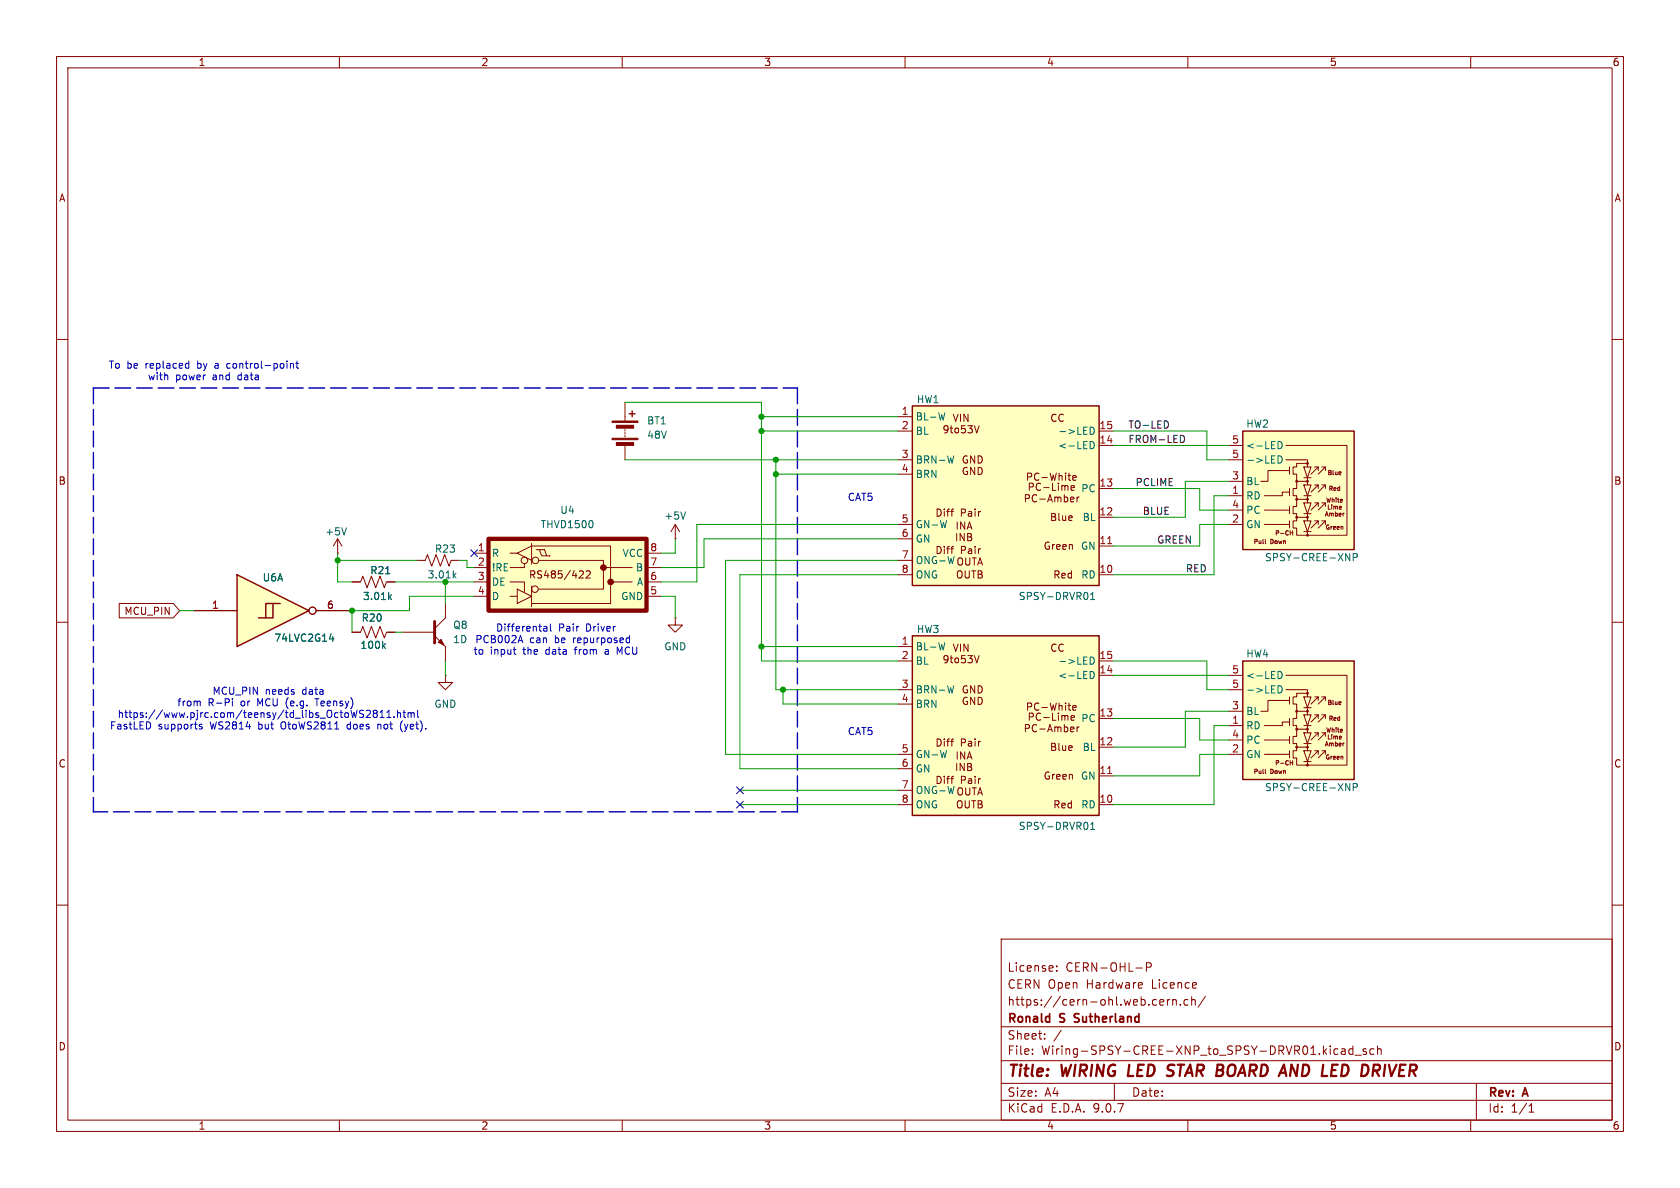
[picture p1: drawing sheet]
<svg xmlns="http://www.w3.org/2000/svg" width="297mm" height="210mm" viewBox="0 0 297 210" stroke-linecap="round" stroke-linejoin="round" font-family="sans-serif">
<g fill="none" stroke="#840000" stroke-width=".18">
<path d="M10 10h277v190h-277zM12 12h273v186h-273zM60 10v2M110 10v2M160 10v2M210 10v2M260 10v2M10 60h2M285 60h2M10 110h2M62.2 102.9h1.6l.3-1 .8 2 .8-2 .7 2 .8-2 .7 2 .4-1h1.5M62.2 111.8h1.6l.3-1.1 .8 2.1 .8-2.1 .7 2.1 .8-2.1 .7 2.1 .4-1h1.5"/>
<path d="M285 110h2M10 160h2M177 166h108v32h-108zM186.8 171.6v.1M186.8 170.8v.1M201.7 173.7l.3 .4-.8 .1M201.9 174.6l-.2 .1M202.7 171l.7-.1 .1-.2v-.4l-.3-.1h-.5v1.5M205 177.2l.7-.1v-.3l-.5-.1-.2 .2 .1 .7h.6M206.4 176.7v1M206.8 176.7l-.3 .1-.1 .2M207.3 176.8l.2-.1 .4 .1 .1 .9"/>
<path d="M207.3 176.7v1M208.7 177.6v.1M210 176.8l-.4-.1-.3 .3v.4l.2 .2h.5M210.7 176.8l.2-.1 .3 .1 .1 .9M210.7 176.2v1.5M213.1 176.1l-1.3 2M285 160h2M60 198v2M110 198v2M160 198v2M177 194.5h108M177 191.5h108"/>
<path d="M177 187.5h108M177 181.5h108M182.5 186.3v.1M182.5 185.5v.1M184.7 183.6v.1M184.7 182.8v.1M187.6 182.1l-1.3 2M197 191.5v3M210 198v2M237.2 185.5h.5l.1 .9M237.8 185.8h-.5a.29 .29 0 0 0-.2 .3 .29 .29 0 0 0 .2 .3l.5-.1M239.2 185.5l-.5-.1-.2 .3v.4l.1 .2h.6"/>
<path d="M239.2 184.9v1.5M239.5 186.5h1.2M241.5 185.5l-.3-.1-.2 .2v.2l.5 .2v.3h-.5M242.9 185.5l-.4-.1-.3 .3v.4l.1 .2h.6M243.5 185.5l.2-.1 .4 .1 .1 .9M243.5 184.9v1.5M260 198v2M261 191.5v6.5M270.3 196.6h.9M270.3 195.5l.4-.4v1.5"/>
</g>
<path d="M199.6 188.2l-.2 2h.9M206.8 189.2l.5 .2M206.9 188.2h.5M207.3 190l-.3 .2h-.5M244.9 188.2l-.3 2" fill="none" stroke="#840000" stroke-width=".4"/>
<path d="M190 179.3v.5M189.9 180.6l.2 .1" fill="none" stroke="#840000" stroke-width=".3"/>
<path d="M67.8 114.1l.3 .5M68.1 113.8l-.5 .5M68.2 101.4h.7M68.8 105.5l.4 .5M69.2 105.1l-.5 .5" fill="none" stroke="#006464" stroke-width=".18"/>
<path d="M86.4 95.3h27.9v12.7h-27.9z" fill="#ffffc2"/>
<g fill="none" stroke="#840000" stroke-width=".18">
<path d="M83.8 97.8h2.6M90.2 97.8h1.2M91.4 97.8l2.6-1.3v2.6zM92.7 99.7v.6h-2.5M94 96.1v.4h13.9v10.2h-13.9M94 99.1v.6M94.8 97.2h1.4M95.2 99.1h11.5v5h-11.5M95.4 97.2l.3 1M95.8 98.3h1.4M96.3 97.2l.3 1M114.3 97.8h2.5"/>
<path d="M119.4 95.3h.1M119.4 92.7l-.8 1.3M119.4 92.7l.7 1.3M119.4 92.7v2.6M71.1 111.8h5.7M76.8 112.4l1.9 1.9v2.5M78.7 119.4v1.3h1.3l-1.3 1.2-1.2-1.2h1.2M78.7 119.4h.1M78.7 106.7v2.5l-1.9 1.9M83.8 105.4h2.6M83.8 100.3h2.6M83.8 102.9h2.6"/>
<path d="M90.2 102.9h2.5v1.8M90.2 105.4h1.2M91.4 104.1l2.6 1.3-2.6 1.3zM94 103.6v3.6M102.4 101l.5-.1 .2 .4-.7 .9h.7M103.6 101l.5-.1 .3 .4-.8 .9h.8M106.7 100.3h5.1M107.9 102.9h3.9M114.3 105.4h2.5M114.3 100.3h2.5M114.3 102.9h2.5"/>
<circle cx="92.7" cy="99.1" r=".58"/>
<circle cx="94.7" cy="99.1" r=".58"/>
<circle cx="94.6" cy="104.2" r=".58"/>
</g>
<path d="M86.4 95.3h27.9v12.7h-27.9z" fill="none" stroke="#840000" stroke-width=".76"/>
<g fill="#840000" stroke="#840000" stroke-width=".18">
<path d="M77.5 113.5l.5-.5 .5 1z"/>
<circle cx="106.7" cy="100.3" r=".5"/>
<circle cx="107.9" cy="102.9" r=".5"/>
</g>
<path d="M104.8 92.3v.7M121.2 90.5l-.4 1.3" fill="none" stroke="#006464" stroke-width=".18"/>
<path d="M76.8 109.9v3.8" fill="none" stroke="#840000" stroke-width=".51"/>
<path d="M219.7 76.2h19.7v21h-19.7z" fill="#ffffc2"/>
<g fill="none" stroke="#840000" stroke-width=".25">
<path d="M111.3 73.2h1M111.8 72.6v1.1M219.7 76.2h19.7v21h-19.7z"/>
<circle cx="229.2" cy="85.1" r=".13"/>
<circle cx="229.2" cy="88.3" r=".13"/>
<circle cx="229.2" cy="91.4" r=".13"/>
<circle cx="231.1" cy="91.4" r=".13"/>
<circle cx="231.1" cy="85.1" r=".13"/>
<circle cx="231.1" cy="94.6" r=".13"/>
<circle cx="231.1" cy="81.9" r=".13"/>
<circle cx="231.1" cy="88.3" r=".13"/>
</g>
<g fill="none" stroke="#840000" stroke-width=".18">
<path d="M110.5 71.1v3.3M110.5 75.9v.3M110.5 76.5v.2M110.5 77v.2M110.5 78.7v2.6M217.2 78.7h2.5M227.3 78.7h10.8v15.9h-7v-.6M73.7 99.1h1.5l.4-1.1 .7 2.1 .8-2.1 .8 2.1 .7-2.1 .8 2.1 .4-1h1.5M217.2 87.6h2.5M217.2 90.2h2.5M217.2 92.7h2.5M217.2 81.3h2.5"/>
<path d="M217.2 85.1h2.5M223.5 90.2h4.5M223.5 92.7h4.5M223.7 95.3v.7l.1 .1M227.3 81.3h3.8v1.3M228 83.2h-3.8v1.9h-1.3M228 87h-1.3v.6h-3.2M228 82.6v1.2M228 86.4v1.2M228 89.5v1.3M228 92.1v1.2M228.1 94.2h.4"/>
<path d="M228.5 93.8v.8M229.2 85.1v1.3h-.6v1.2h.6v.7h1.9M229.2 88.3v1.2h-.6v1.3h.6v.6h1.9M229.2 91.4v.7h-.6v1.2h.6v1.3h1.9M230.5 82.6h1.3l-.7 1.9zM230.5 85.7h1.3l-.7 1.9zM230.5 88.9h1.3l-.7 1.9zM230.5 92.1h1.3l-.7 1.9zM230.5 84.5h1.3M230.5 87.6h1.3M230.5 90.8h1.3M230.5 94h1.3"/>
<path d="M231.1 81.9h-1.9v.7h-.6v1.2h.6v1.3h1.9M231.1 87.6h.1M231.1 84.5v1.2M231.1 87.6v1.3M231.1 90.8v1.3M232.4 82.6h.6M232.4 85.7h.6M232.4 88.9h.6M232.4 92.1h.6M233 83.2v-.6l-1.2 1.2M233 86.4v-.7l-1.2 1.3M233 89.5v-.6l-1.2 1.3"/>
<path d="M233 92.7v-.6l-1.2 1.2M233.7 82.6h.6M233.7 85.7h.6M233.7 88.9h.6M233.7 92.1h.6M234.3 91.2l.3-.7 .2 .7M234.3 83.2v-.6l-1.3 1.2M234.3 86.4v-.7l-1.3 1.3M234.3 89.5v-.6l-1.3 1.3M234.3 92.7v-.6l-1.3 1.2M234.4 91h.3M234.6 88l.2 .8 .1-.6 .1 .6 .2-.8"/>
<path d="M234.8 89.2v.8h.4M235.1 90.7v.5M235.1 90.8l.2-.1 .1 .1M235.4 90.8h.3v.4M235.4 90.8v.4M235.4 89.2v.1M235.4 89.5v.5M235.5 88v.8M235.5 88.3h.3v.5M235.8 89.5v.5M235.8 89.6l.2-.1 .1 .1M236.1 90.8l.2-.1 .1 .2v.3h-.3"/>
<path d="M236.1 90.5v.7M236.1 89.6l.3-.1 .1 .5M236.1 89.6v.4M236.2 88v.1M236.2 88.3v.5M236.5 88.3h.2M236.6 88v.7l.1 .1M236.7 91l.4-.1v-.1h-.4l.1 .4h.3M236.8 89.8l.3-.1v-.2l-.3 .1v.4h.3M237 83.4l.1 .2-.4 .1M237 88.5h.3v-.2l-.3 .1v.3h.3M237 83.9h.1"/>
<path d="M237.4 90.7v.5M237.5 90.8l-.1 .1M237.5 90.8h.1M237.6 90.7l-.1 .1M119.4 109.2v1.3h1.2l-1.2 1.3-1.3-1.3h1.3M119.4 109.2h.1"/>
</g>
<path d="M225.9 78a.64 .64 0 0 1 .8 .7 .64 .64 0 0 1-.8 .6zM225.9 80.6a.64 .64 0 0 1 .8 .6 .64 .64 0 0 1-.8 .7zM237.9 97.9l.7 1.2v-1.2M239.2 98.5h.6l.2-.2-.1-.3-.7-.1v1.2M80.3 101.7l.3 .5M80.6 101.3l-.5 .5" fill="none" stroke="#006464" stroke-width=".18"/>
<g fill="#840000" stroke="#840000" stroke-width=".18">
<path d="M108.2 74.4h4.6v.3h-4.6z"/>
<path d="M108.2 77.5h4.6v.2h-4.6z"/>
<path d="M109 75.2h3v.5h-3z"/>
<path d="M109 78.2h3v.5h-3z"/>
</g>
<g fill="#ffffc2">
<path d="M41.9 101.6l12.7 6.4-12.7 6.3z"/>
<path d="M47 106.7h2.5l-3.8 2.5h1.3z"/>
<path d="M48.3 106.7v2.5h-1.3z"/>
</g>
<path d="M41.9 101.6l12.7 6.4-12.7 6.3zM48.3 106.7v2.5h-1.3M49.5 106.7h-2.5v2.5h-1.3" fill="none" stroke="#840000" stroke-width=".25"/>
<g fill="none" stroke="#840000" stroke-width=".18">
<path d="M59.7 97.8h.1M59.7 95.3l-.8 1.2M59.7 95.3l.8 1.2M59.7 95.3v2.5M34.3 108h7.6M55.9 108h6.3"/>
<circle cx="55.2" cy="107.9" r=".63"/>
</g>
<path d="M61.3 93.3l-.5 1.3M58.2 112.9h.8M58.8 112.5v.9" fill="none" stroke="#006464" stroke-width=".18"/>
<path d="M219.7 116.8h19.7v21h-19.7z" fill="#ffffc2"/>
<g fill="none" stroke="#840000" stroke-width=".25">
<path d="M219.7 116.8h19.7v21h-19.7z"/>
<circle cx="229.2" cy="128.9" r=".13"/>
<circle cx="229.2" cy="132.1" r=".13"/>
<circle cx="229.2" cy="125.7" r=".13"/>
<circle cx="231.1" cy="132.1" r=".13"/>
<circle cx="231.1" cy="128.9" r=".13"/>
<circle cx="231.1" cy="135.3" r=".13"/>
<circle cx="231.1" cy="122.6" r=".13"/>
<circle cx="231.1" cy="125.7" r=".13"/>
</g>
<g fill="none" stroke="#840000" stroke-width=".18">
<path d="M217.2 119.4h2.5M227.3 119.4h10.8v15.9h-7v-.7M217.2 128.3h2.5M217.2 130.8h2.5M217.2 133.4h2.5M217.2 121.9h2.5M217.2 125.7h2.5M223.5 130.8h4.5M223.5 133.4h4.5M223.7 136v.6l.1 .1M227.3 121.9h3.8v1.3M228 123.8h-3.8v1.9h-1.3"/>
<path d="M228 127.6h-1.3v.7h-3.2M228 123.2v1.3M228 127v1.3M228 130.2v1.2M228 132.7v1.3M228.1 134.8h.4M228.5 134.5v.7M229.2 125.7v1.3h-.6v1.3h.6v.6h1.9M229.2 128.9v1.3h-.6v1.2h.6v.7h1.9M229.2 132.1v.6h-.6v1.3h.6v1.3h1.9M230.5 123.2h1.3l-.7 1.9zM230.5 126.4h1.3l-.7 1.9z"/>
<path d="M230.5 129.5h1.3l-.7 1.9zM230.5 132.7h1.3l-.7 1.9zM230.5 125.1h1.3M230.5 128.3h1.3M230.5 131.4h1.3M230.5 134.6h1.3M231.1 122.6h-1.9v.6h-.6v1.3h.6v1.2h1.9M231.1 128.3h.1M231.1 125.1v1.3M231.1 128.3v1.2M231.1 131.4v1.3M232.4 123.2h.6"/>
<path d="M232.4 126.4h.6M232.4 129.5h.6M232.4 132.7h.6M233 123.8v-.6l-1.2 1.3M233 127v-.6l-1.2 1.2M233 130.2v-.7l-1.2 1.3M233 133.4v-.7l-1.2 1.3M233.7 123.2h.6M233.7 126.4h.6M233.7 129.5h.6M233.7 132.7h.6M234.3 131.9l.3-.8 .2 .8"/>
<path d="M234.3 123.8v-.6l-1.3 1.3M234.3 127v-.6l-1.3 1.2M234.3 130.2v-.7l-1.3 1.3M234.3 133.4v-.7l-1.3 1.3M234.4 131.7h.3M234.6 128.7l.2 .7 .1-.5 .1 .5 .2-.7M234.8 129.9v.7h.4M235.1 131.4v.5M235.1 131.4h.2l.1 .1M235.4 131.5l.3-.1v.5M235.4 131.5v.4M235.4 129.9v.1"/>
<path d="M235.4 130.1v.5M235.5 128.7v.7M235.5 129l.3-.1v.5M235.8 130.1v.5M235.8 130.2l.2-.1 .1 .1M236.1 131.4h.2l.1 .1v.3h-.3M236.1 131.1v.8M236.1 130.2h.3l.1 .4M236.1 130.2v.4M236.2 128.7h.1M236.2 128.9v.5M236.5 128.9h.2"/>
<path d="M236.6 128.7v.6l.1 .1M236.7 131.6l.4-.1v-.1l-.4 .1 .1 .3h.3M236.8 130.4l.3-.1v-.1h-.3v.4h.3M237 124l.1 .2-.4 .1M237 129.2l.3-.1v-.2l-.3 .1v.4h.3M237 124.5v.1M237.4 131.4v.5M237.6 131.4l-.2 .1"/>
</g>
<path d="M225.9 118.7a.64 .64 0 0 1 .8 .6 .64 .64 0 0 1-.8 .7zM225.9 121.2a.64 .64 0 0 1 .8 .7 .64 .64 0 0 1-.8 .6zM237.9 138.5l.7 1.3v-1.3M239.2 139.2l.6-.1 .2-.2-.1-.3-.7-.1v1.3" fill="none" stroke="#006464" stroke-width=".18"/>
<path d="M161.3 112.4h33v31.7h-33z" fill="#ffffc2"/>
<path d="M161.3 112.4h33v31.7h-33z" fill="none" stroke="#840000" stroke-width=".25"/>
<g fill="none" stroke="#840000" stroke-width=".18">
<path d="M158.7 114.3h2.6M158.7 116.8h2.6M173.1 115.9l-.4 1.3M194.3 116.8h2.5M194.3 119.4h2.5M158.7 121.9h2.6M158.7 124.5h2.6M158.7 133.4h2.6M158.7 135.9h2.6M158.7 139.7h2.6M168.1 131.1h.5M168.1 137.7h.5"/>
<path d="M168.5 130.6h.1M168.5 137.2h.1M189.3 126.9l.6-.1v-.3h-.4l-.2 .2 .1 .6h.5M189.6 125.1l.7-.1-.1-.2-.4-.1-.2 .2 .1 .6h.5M189.7 128.5l.2 .3-.6 .1M189.8 129.3l-.1 .1M190.4 128.5v.9M190.6 128.5l-.2 .3M194.3 127h2.5M194.3 132.1h2.5M194.3 137.2h2.5M158.7 142.2h2.6"/>
<path d="M194.3 142.2h2.5"/>
</g>
<path d="M167 113.6l-.3 1.3M192.7 116.1a.64 .64 0 0 1 .8 .7 .64 .64 0 0 1-.8 .6zM192.7 118.7a.64 .64 0 0 1 .8 .6 .64 .64 0 0 1-.8 .7zM167.3 132.7l-.3 1.2M168.6 121.2l-.3 1.3M192.8 146.6h.7M192.8 145.7l.4-.3v1.2" fill="none" stroke="#006464" stroke-width=".18"/>
<path d="M195.8 136.7h.7" fill="none" stroke="#a90000" stroke-width=".18"/>
<path d="M161.3 71.8h33v31.7h-33z" fill="#ffffc2"/>
<path d="M161.3 71.8h33v31.7h-33z" fill="none" stroke="#840000" stroke-width=".25"/>
<g fill="none" stroke="#840000" stroke-width=".18">
<path d="M158.7 73.7h2.6M158.7 76.2h2.6M173.1 75.3l-.4 1.2M194.3 76.2h2.5M194.3 78.7h2.5M158.7 81.3h2.6M158.7 83.8h2.6M158.7 92.7h2.6M158.7 95.3h2.6M158.7 99.1h2.6M168.1 90.4h.5M168.1 97h.5"/>
<path d="M168.5 90h.1M168.5 96.6h.1M189.3 86.3l.6-.2v-.2l-.4-.1-.2 .2 .1 .6h.5M189.6 84.5l.7-.1-.1-.3h-.4l-.2 .1 .1 .6h.5M189.7 87.9l.2 .3-.6 .1M189.8 88.7h-.1M190.4 87.9v.8M190.6 87.9l-.2 .2M194.3 86.4h2.5M194.3 91.4h2.5M194.3 96.5h2.5M21.1 106.7h9.5l1.1 1.3-1.1 1.2h-9.5z"/>
<path d="M34.3 108h7.6M55.9 108h6.3M62.2 111.8h1.3M62.2 102.9h1.3M68.6 111.8h1.2M68.6 102.9h1.2M158.7 101.6h2.6M194.3 101.6h2.5"/>
<circle cx="55.2" cy="107.9" r=".63"/>
</g>
<g fill="none" stroke="#006464" stroke-width=".18">
<path d="M167 73l-.3 1.2M192.7 75.5a.64 .64 0 0 1 .8 .6 .64 .64 0 0 1-.8 .7zM192.7 78a.64 .64 0 0 1 .8 .7 .64 .64 0 0 1-.8 .6zM167.3 92l-.3 1.3M168.6 80.6l-.3 1.3M58.2 112.9h.8M58.8 112.5v.9M67.8 114.1l.3 .5M68.1 113.8l-.5 .5M68.2 101.4h.7M68.8 105.5l.4 .5M69.2 105.1l-.5 .5"/>
<path d="M192.8 106h.7M192.8 105.1l.4-.4v1.3"/>
</g>
<path d="M195.8 96.1h.7" fill="none" stroke="#a90000" stroke-width=".18"/>
<path d="M206.3 74.5l.3 .5-.3 .6M209 77a.68 .68 0 0 1 .4 .6 .68 .68 0 0 1-.4 .6" fill="none" stroke="#0f0f0f" stroke-width=".18"/>
<path d="M16.5 68.6v74.9M16.5 68.6h124.5M141 68.6v74.9M141 143.5h-124.5" fill="none" stroke="#0000c2" stroke-width=".25" stroke-dasharray="2.8 1"/>
<g fill="none" stroke="#009600" stroke-width=".18">
<path d="M110.5 71.1h24.1v45.7h24.1M134.6 73.7h24.1M134.6 76.2h24.1M196.8 76.2h16.6v5.1h3.8M196.8 78.7h20.4M59.7 99.1h14M59.7 97.8v5.1h2.5M81.3 99.1h1.2v1.2h1.3M110.5 81.3h48.2M119.4 95.3v2.5h-2.6M137.2 81.3v40.6h21.5M137.2 83.8h21.5"/>
<path d="M158.7 99.1h-30.4v34.3h30.4M158.7 92.7h-35.5v10.2h-6.4M158.7 95.3h-34.2v5h-7.7M196.8 86.4h15.3v3.8h5.1M217.2 87.6h-2.6v14h-17.8M217.2 92.7h-5.1v3.8h-15.3M217.2 85.1h-7.7v6.3h-12.7M31.7 108h2.6M69.8 111.8h1.3M69.8 102.9h14M78.7 102.9v3.8M78.7 116.8v2.6"/>
<path d="M83.8 105.4h-11.4v2.6h-10.2v3.8M116.8 105.4h2.6v3.8M134.6 114.3h24.1M158.7 101.6h-27.9v34.3h27.9M196.8 116.8h16.6v5.1h3.8M196.8 119.4h20.4M130.8 139.7h27.9M138.4 121.9v2.6h20.3M196.8 127h15.3v3.8h5.1M217.2 133.4h-5.1v3.8h-15.3M217.2 125.7h-7.7v6.4h-12.7M217.2 128.3h-2.6v13.9h-17.8"/>
<path d="M130.8 142.2h27.9"/>
</g>
<path d="M83.2 97.2l1.2 1.2M84.4 97.2l-1.2 1.2M130.2 139.1l1.2 1.2M131.4 139.1l-1.2 1.2M130.2 141.6l1.2 1.2M131.4 141.6l-1.2 1.2" fill="none" stroke="#000084" stroke-width=".18"/>
<g fill="none" stroke="#0000c2" stroke-width=".18">
<path d="M33 64.2l.4 .1M33.4 63.8v1.3M33.4 65l-.4 .1M40.3 64.2l-.2 .3v.4l.2 .2M51.3 64.4l.2-.2 .3 .1 .1 .8M51.3 64.2v.9M52.3 64.2h.5M52.5 63.8v1.1l.3 .2M90.7 114.8h.5M91 115.6l.2 .1M91.7 113.3h.6M92 112.3l.4 1.3"/>
<path d="M96.1 111.4l.2 .2 .4-.1M96.2 110.8h.4l.1 .8M96.7 111l-.4 .1-.2 .2M97.3 110.3v1.1l.2 .2M107.1 115.2l-.2 .2 .2 .3M109.1 114.4l.4 .9M110.9 112.8h.4M111.3 112.3v1.3M111.3 113.6h-.4M35.2 123.9l.2 .2v.7M35.3 128.4l.4 .1 .1 .2-.2 .2-.4-.1M41.1 123.9v.9"/>
<path d="M61.5 128.1l-.2 .2 .2 .5M64 126.2l.3 .3-.3 .3M64.1 125.6h.2M64.8 125.7l.4-.1 .3 .3-.8 .9h.8M66.2 126.1l-.2-.2 .2-.3h.3l.2 .2-.2 .3M66.2 126.1l-.2 .2v.4l.2 .1h.4l.1-.2v-.3l-.2-.2M66.2 126.1h.3M66.8 128v.9M67.2 128l-.4 .1M67.2 126.8h.7M67.2 125.9l.3-.3v1.2M68.4 126.8h.7"/>
<path d="M68.4 125.9l.4-.3v1.2M69.7 126.7v.1M70.3 126.1l.1-.1h.4v.8M70.3 125.6v1.2M71.1 127.4a1.46 1.46 0 0 0 0 2M71.2 126h.5M71.4 125.6v1l.3 .2M72.1 126.1l.4-.1 .2 .2M72.1 126v.8M72.7 126.2l.2-.2h.3v.8M72.7 126.2v.6M73.8 125.6v1l.2 .2"/>
</g>
<g fill="#009600" stroke="#009600" stroke-width=".18">
<circle cx="137.2" cy="83.8" r=".46"/>
<circle cx="137.2" cy="81.3" r=".46"/>
<circle cx="134.6" cy="73.7" r=".46"/>
<circle cx="138.4" cy="121.9" r=".46"/>
<circle cx="134.6" cy="114.3" r=".46"/>
<circle cx="134.6" cy="76.2" r=".46"/>
<circle cx="62.2" cy="108" r=".46"/>
<circle cx="78.7" cy="102.9" r=".46"/>
<circle cx="59.7" cy="99.1" r=".46"/>
</g>
<g font-size="2.8" fill="#840000">
<text x="178" y="190.9">Title:</text>
<text x="187.7" y="190.9">WIRING</text>
<text x="200.3" y="190.9">LED</text>
<text x="208" y="190.9">STAR BOARD AND LED</text>
<text x="245.5" y="190.9">DRIVER</text>
</g>
<g font-size="2.1" fill="#840000">
<text x="178" y="172">License:</text>
<text x="188.4" y="172">CERN-OHL-P</text>
<text x="178" y="178">https://cern-ohl.web.cern.ch/</text>
<text x="178" y="175">CERN Open</text>
<text x="192.1" y="175">Hardware</text>
<text x="203.8" y="175">Licence</text>
<text x="178" y="184">Sheet:</text>
<text x="178" y="181.2">Ronald</text>
<text x="187.5" y="181.2">S</text>
<text x="190.6" y="181.2">Sutherland</text>
<text x="178" y="186.7">File:</text>
<text x="184.1" y="186.7">Wiring-SPSY-CREE-XNP_to_SPSY-DRVR01.kicad_sch</text>
<text x="178" y="196.9">KiCad</text>
<text x="178" y="194.1">Size:</text>
<text x="184.7" y="194.1">A4</text>
<text x="185.7" y="196.9">E.D.A.</text>
<text x="193.3" y="196.9">9.0.7</text>
<text x="200" y="194.1">Date:</text>
<text x="263" y="194.3">Rev:</text>
<text x="263" y="196.9">Id:</text>
<text x="267.1" y="196.9">1/1</text>
<text x="269.4" y="194.3">A</text>
</g>
<g font-size="1.8" fill="#840000">
<text x="35" y="11.9">1</text>
<text x="85" y="11.9">2</text>
<text x="135" y="11.9">3</text>
<text x="185" y="11.9">4</text>
<text x="235" y="11.9">5</text>
<text x="285" y="11.9">6</text>
<text x="10.3" y="35.9">A</text>
<text x="285.3" y="35.9">A</text>
<text x="166.5" y="76.8">9to53V</text>
<text x="168.3" y="74.8">VIN</text>
<text x="185.6" y="74.8">CC</text>
<text x="169.9" y="82.1">GND</text>
<text x="10.3" y="85.9">B</text>
<text x="169.9" y="84.2">GND</text>
<text x="180.9" y="89">PC-Amber</text>
<text x="181.3" y="85.2">PC-White</text>
<text x="181.6" y="87">PC-Lime</text>
<text x="285.3" y="85.9">B</text>
<text x="165.3" y="91.5">Diff</text>
<text x="168.7" y="95.9">INB</text>
<text x="168.8" y="93.8">INA</text>
<text x="169.8" y="91.5">Pair</text>
<text x="185.5" y="92.3">Blue</text>
<text x="169.8" y="98.1">Pair</text>
<text x="184.4" y="97.4">Green</text>
<text x="92.9" y="102.5">RS485/422</text>
<text x="168.9" y="102.5">OUTB</text>
<text x="186.1" y="102.5">Red</text>
<text x="21.9" y="108.9">MCU_PIN</text>
<text x="166.5" y="117.4">9to53V</text>
<text x="168.3" y="115.4">VIN</text>
<text x="185.6" y="115.4">CC</text>
<text x="169.9" y="122.8">GND</text>
<text x="169.9" y="124.8">GND</text>
<text x="181.3" y="125.8">PC-White</text>
<text x="180.9" y="129.6">PC-Amber</text>
<text x="181.6" y="127.6">PC-Lime</text>
<text x="10.3" y="135.9">C</text>
<text x="165.3" y="132.2">Diff</text>
<text x="168.7" y="136.5">INB</text>
<text x="168.8" y="134.5">INA</text>
<text x="169.8" y="132.2">Pair</text>
<text x="185.5" y="132.9">Blue</text>
<text x="285.3" y="135.9">C</text>
<text x="168.9" y="143.1">OUTB</text>
<text x="169.8" y="138.8">Pair</text>
<text x="184.4" y="138">Green</text>
<text x="186.1" y="143.1">Red</text>
<text x="10.3" y="185.9">D</text>
<text x="285.3" y="185.9">D</text>
<text x="35" y="199.9">1</text>
<text x="85" y="199.9">2</text>
<text x="135" y="199.9">3</text>
<text x="185" y="199.9">4</text>
<text x="235" y="199.9">5</text>
<text x="285" y="199.9">6</text>
</g>
<g font-size="1.8" fill="#0000c2">
<text x="19.1" y="65.4">To be</text>
<text x="25.8" y="65.4">replaced</text>
<text x="35.2" y="65.4">by</text>
<text x="38.4" y="65.4">a</text>
<text x="40.8" y="65.4">control-point</text>
<text x="26" y="67.4">with</text>
<text x="31" y="67.4">power</text>
<text x="37.7" y="67.4">and</text>
<text x="42.3" y="67.4">data</text>
<text x="149.8" y="88.8">CAT5</text>
<text x="83.9" y="113.9">PCB002A</text>
<text x="87.6" y="111.9">Differental</text>
<text x="93.6" y="113.9">can</text>
<text x="98.2" y="113.9">be</text>
<text x="98.7" y="111.9">Pair</text>
<text x="101.6" y="113.9">repurposed</text>
<text x="103.7" y="111.9">Driver</text>
<text x="83.6" y="115.9">to</text>
<text x="86.7" y="115.9">input</text>
<text x="92.6" y="115.9">the</text>
<text x="96.7" y="115.9">data</text>
<text x="102.1" y="115.9">from</text>
<text x="107.6" y="115.9">a</text>
<text x="109.9" y="115.9">MCU</text>
<text x="31.2" y="125.1">from</text>
<text x="36.8" y="125.1">R-Pi</text>
<text x="37.5" y="123">MCU_PIN</text>
<text x="42.7" y="125.1">or</text>
<text x="45.8" y="125.1">MCU (e.g.</text>
<text x="46.9" y="123">needs</text>
<text x="53.5" y="123">data</text>
<text x="56.5" y="125.1">Teensy)</text>
<text x="19.3" y="129.2">FastLED</text>
<text x="20.7" y="127.1">https://www.pjrc.com/teensy/td_libs_OctoWS2811.html</text>
<text x="27.9" y="129.2">supports</text>
<text x="37.3" y="129.2">WS2814</text>
<text x="45.9" y="129.2">but</text>
<text x="50.1" y="129.2">OtoWS2811</text>
<text x="62" y="129.2">does</text>
<text x="67.6" y="129.2">not</text>
<text x="71.8" y="129.2">(yet).</text>
<text x="149.8" y="130.2">CAT5</text>
</g>
<g font-size="1.8" fill="#006464">
<text x="162" y="71.5">HW1</text>
<text x="114.3" y="75.2">BT1</text>
<text x="114.3" y="77.8">48V</text>
<text x="161.8" y="74.5">BL-W</text>
<text x="161.8" y="77.1">BL</text>
<text x="187" y="77.1">-&gt;LED</text>
<text x="220.2" y="75.8">HW2</text>
<text x="161.8" y="82.1">BRN-W</text>
<text x="187" y="79.6">&lt;-LED</text>
<text x="220.2" y="79.6">&lt;-LED</text>
<text x="220.2" y="82.1">-&gt;LED</text>
<text x="161.8" y="84.7">BRN</text>
<text x="191.1" y="87.2">PC</text>
<text x="220.2" y="86">BL</text>
<text x="220.2" y="88.5">RD</text>
<text x="57.4" y="94.8">+5V</text>
<text x="95.5" y="93.6">THVD1500</text>
<text x="99" y="91">U4</text>
<text x="117.3" y="92">+5V</text>
<text x="161.8" y="93.6">GN-W</text>
<text x="191.3" y="92.3">BL</text>
<text x="220.2" y="91">PC</text>
<text x="220.2" y="93.6">GN</text>
<text x="65.4" y="101.7">R21</text>
<text x="76.8" y="97.9">R23</text>
<text x="86.9" y="98.7">R</text>
<text x="86.9" y="101.2">!RE</text>
<text x="110" y="98.7">VCC</text>
<text x="112.3" y="101.2">B</text>
<text x="161.8" y="96.1">GN</text>
<text x="161.8" y="99.9">ONG-W OUTA</text>
<text x="165.3" y="98.1">Diff</text>
<text x="191" y="97.4">GN</text>
<text x="223.5" y="99.4">SPSY-CREE-XNP</text>
<text x="46.3" y="103">U6A</text>
<text x="64.1" y="106.3">3.01k</text>
<text x="75.5" y="102.5">3.01k</text>
<text x="86.9" y="103.7">DE</text>
<text x="86.9" y="106.3">D</text>
<text x="109.7" y="106.3">GND</text>
<text x="112.5" y="103.7">A</text>
<text x="161.8" y="102.5">ONG</text>
<text x="180" y="106.3">SPSY-DRVR01</text>
<text x="191.1" y="102.5">RD</text>
<text x="48.4" y="113.6">74LVC2G14</text>
<text x="63.8" y="110.1">R20</text>
<text x="80" y="113.9">1D</text>
<text x="80" y="111.4">Q8</text>
<text x="162" y="112.1">HW3</text>
<text x="63.6" y="114.9">100k</text>
<text x="117.3" y="115.2">GND</text>
<text x="161.8" y="115.2">BL-W</text>
<text x="161.8" y="117.7">BL</text>
<text x="187" y="117.7">-&gt;LED</text>
<text x="220.2" y="116.4">HW4</text>
<text x="76.7" y="125.3">GND</text>
<text x="161.8" y="122.8">BRN-W</text>
<text x="161.8" y="125.3">BRN</text>
<text x="187" y="120.2">&lt;-LED</text>
<text x="220.2" y="120.2">&lt;-LED</text>
<text x="220.2" y="122.8">-&gt;LED</text>
<text x="191.1" y="127.9">PC</text>
<text x="220.2" y="126.6">BL</text>
<text x="220.2" y="129.1">RD</text>
<text x="220.2" y="131.7">PC</text>
<text x="161.8" y="134.2">GN-W</text>
<text x="161.8" y="136.8">GN</text>
<text x="191.3" y="132.9">BL</text>
<text x="220.2" y="134.2">GN</text>
<text x="161.8" y="140.6">ONG-W OUTA</text>
<text x="161.8" y="143.1">ONG</text>
<text x="165.3" y="138.8">Diff</text>
<text x="191" y="138">GN</text>
<text x="191.1" y="143.1">RD</text>
<text x="223.5" y="140.1">SPSY-CREE-XNP</text>
<text x="180" y="146.9">SPSY-DRVR01</text>
</g>
<g font-size="1.8" fill="#a90000">
<text x="159.3" y="73.4">1</text>
<text x="159.3" y="75.9">2</text>
<text x="194.3" y="75.9">15</text>
<text x="159.3" y="81">3</text>
<text x="159.3" y="83.6">4</text>
<text x="194.3" y="78.5">14</text>
<text x="217.7" y="78.5">5</text>
<text x="217.7" y="81">5</text>
<text x="194.3" y="86.1">13</text>
<text x="217.7" y="84.8">3</text>
<text x="217.7" y="87.4">1</text>
<text x="217.7" y="89.9">4</text>
<text x="159.3" y="92.5">5</text>
<text x="159.3" y="95">6</text>
<text x="194.3" y="91.2">12</text>
<text x="217.7" y="92.5">2</text>
<text x="84.4" y="97.5">1</text>
<text x="84.4" y="100.1">2</text>
<text x="114.9" y="97.5">8</text>
<text x="114.9" y="100.1">7</text>
<text x="159.3" y="98.8">7</text>
<text x="159.3" y="101.3">8</text>
<text x="194.3" y="96.3">11</text>
<text x="194.3" y="101.3">10</text>
<text x="37.4" y="107.7">1</text>
<text x="57.7" y="107.7">6</text>
<text x="84.4" y="102.6">3</text>
<text x="84.4" y="105.2">4</text>
<text x="114.9" y="102.6">6</text>
<text x="114.9" y="105.2">5</text>
<text x="159.3" y="114">1</text>
<text x="159.3" y="116.6">2</text>
<text x="194.3" y="116.6">15</text>
<text x="194.3" y="119.1">14</text>
<text x="217.7" y="119.1">5</text>
<text x="159.3" y="121.7">3</text>
<text x="159.3" y="124.2">4</text>
<text x="217.7" y="121.7">5</text>
<text x="217.7" y="125.5">3</text>
<text x="194.3" y="126.7">13</text>
<text x="194.3" y="131.8">12</text>
<text x="217.7" y="128">1</text>
<text x="217.7" y="130.6">4</text>
<text x="159.3" y="133.1">5</text>
<text x="159.3" y="135.6">6</text>
<text x="194.3" y="136.9">11</text>
<text x="217.7" y="133.1">2</text>
<text x="159.3" y="139.4">7</text>
<text x="159.3" y="142">8</text>
<text x="194.3" y="142">10</text>
</g>
<g font-size="1.8" fill="#0f0f0f">
<text x="199.4" y="75.9">TO-LED</text>
<text x="199.4" y="78.4">FROM-LED</text>
<text x="200.7" y="86">PCLIME</text>
<text x="201.9" y="91.1">BLUE</text>
<text x="204.5" y="96.2">GREEN</text>
<text x="209.5" y="101.3">RED</text>
</g>
<g font-size="1.1" fill="#840000">
<text x="234.6" y="84.2">Blue</text>
<text x="234.8" y="87">Red</text>
<text x="225.3" y="94.8">P-CH</text>
<text x="234.2" y="93.8">Green</text>
<text x="221.5" y="96.4">Pull</text>
<text x="224.6" y="96.4">Down</text>
<text x="234.6" y="124.8">Blue</text>
<text x="234.8" y="127.6">Red</text>
<text x="221.5" y="137">Pull</text>
<text x="224.6" y="137">Down</text>
<text x="225.3" y="135.5">P-CH</text>
<text x="234.2" y="134.5">Green</text>
</g>
</svg>
